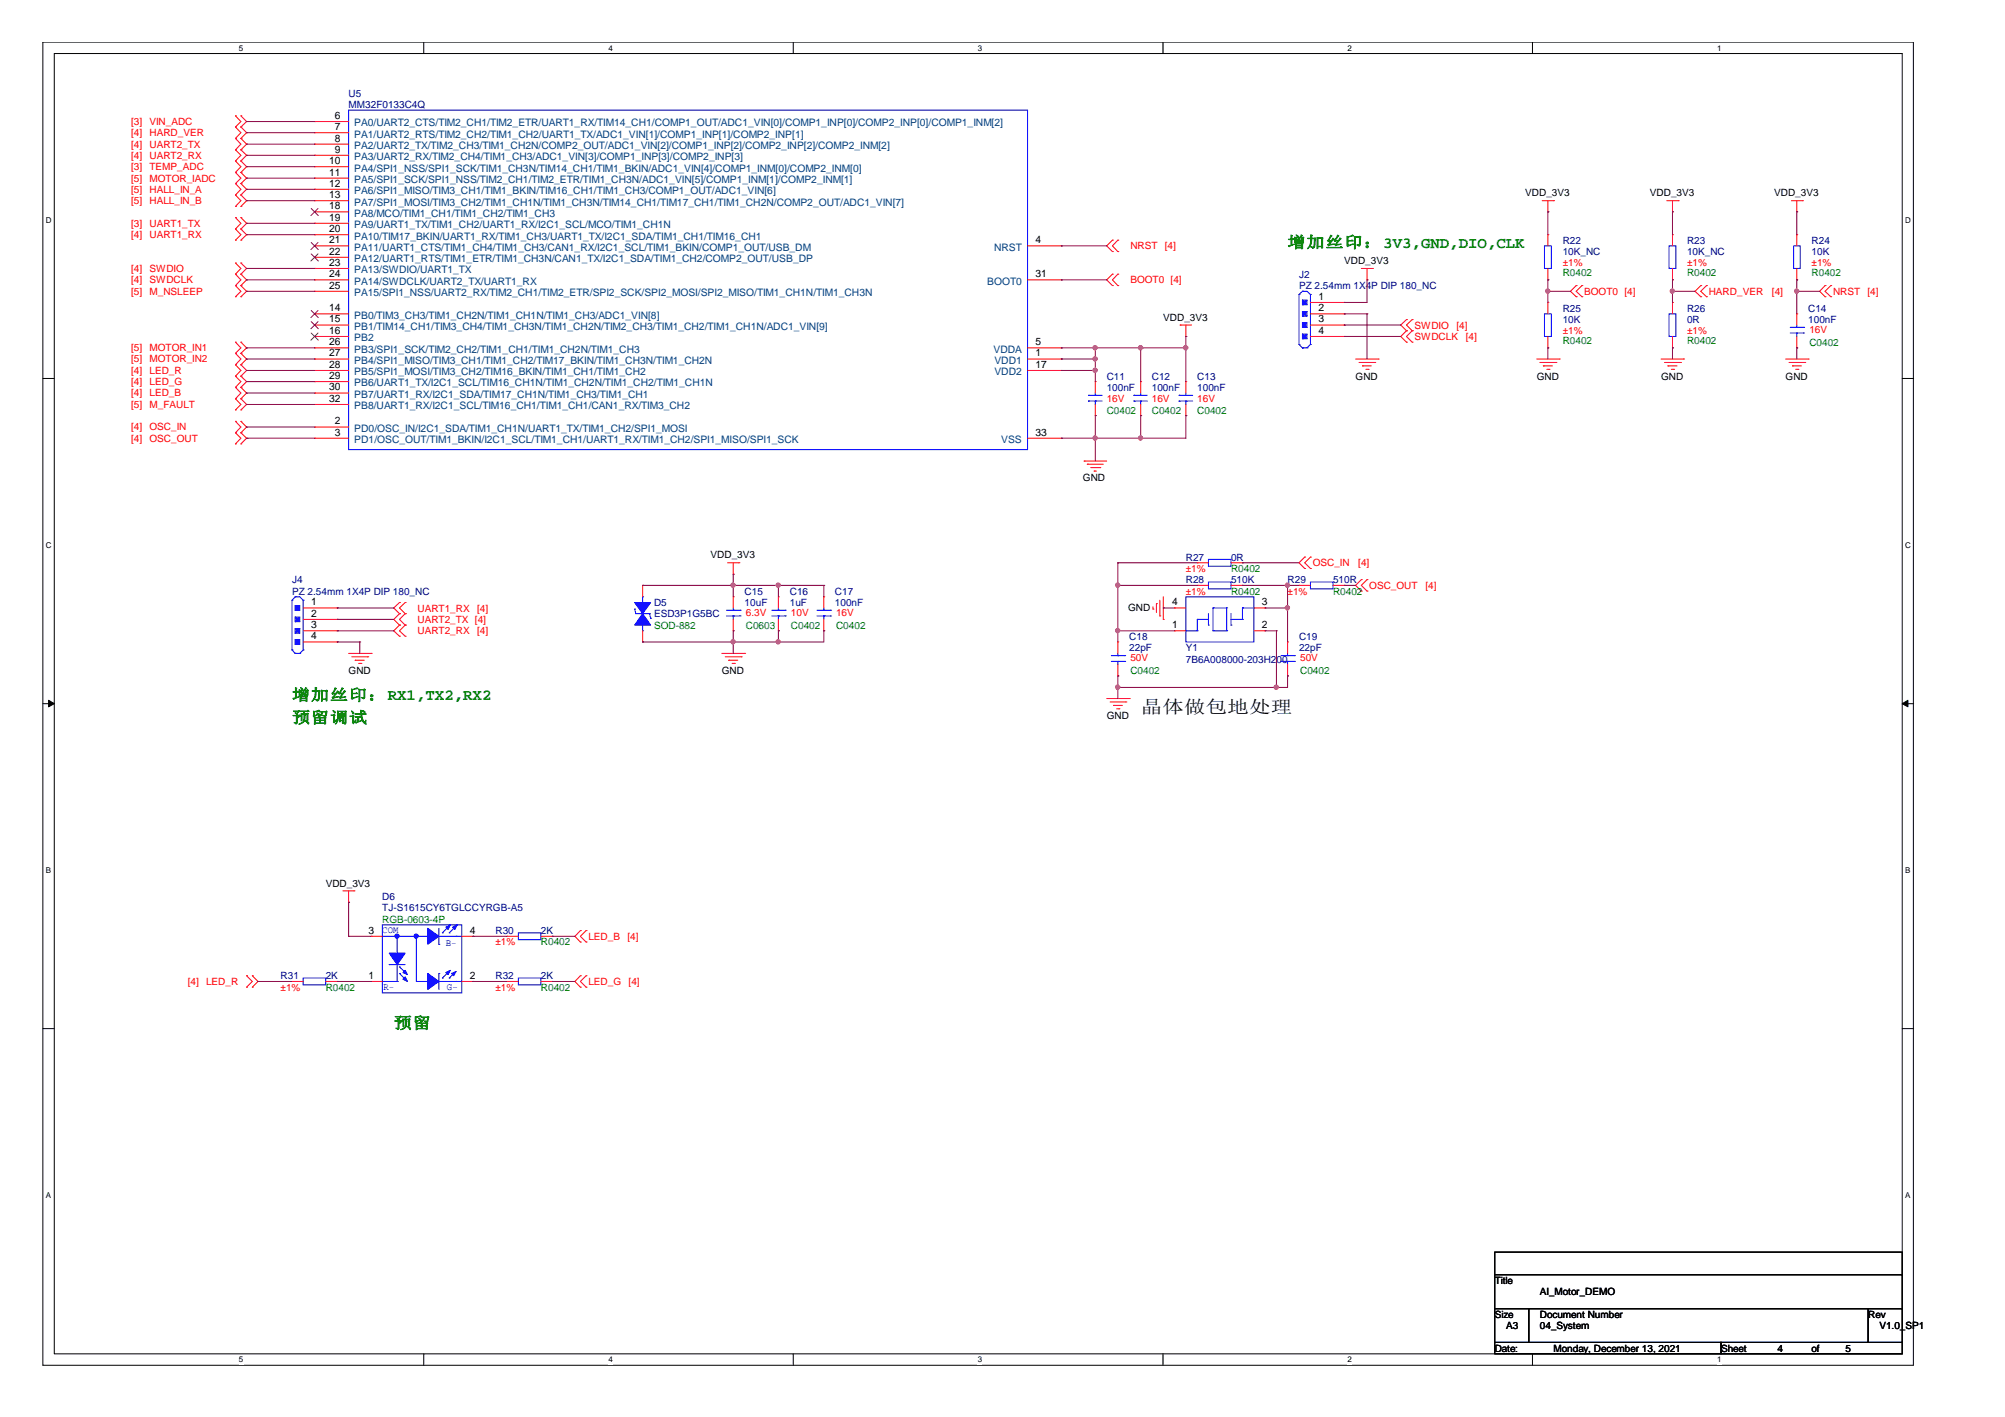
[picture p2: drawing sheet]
<svg xmlns="http://www.w3.org/2000/svg" width="297mm" height="210mm" viewBox="0 0 297 210" stroke-linecap="round" stroke-linejoin="round" font-family="sans-serif">
<path d="M6.3 6.2h277.2v196h-277.2zM8 7.9h273.8v192.6h-273.8z" fill="none" stroke="#000" stroke-width=".15"/>
<g fill="#fff">
<path d="M35.4 6.4h.6v1.4h-.6z"/>
<path d="M35.4 200.7h.6v1.4h-.6z"/>
</g>
<path d="M62.8 6.2v1.7M62.8 200.5v1.7" fill="none" stroke="#000" stroke-width=".15"/>
<g fill="#fff">
<path d="M90.1 6.4h.7v1.4h-.7z"/>
<path d="M90.1 200.7h.7v1.4h-.7z"/>
</g>
<path d="M117.5 6.2v1.7M117.5 200.5v1.7" fill="none" stroke="#000" stroke-width=".15"/>
<g fill="#fff">
<path d="M144.9 6.4h.6v1.4h-.6z"/>
<path d="M144.9 200.7h.6v1.4h-.6z"/>
</g>
<path d="M172.3 6.2v1.7M172.3 200.5v1.7" fill="none" stroke="#000" stroke-width=".15"/>
<g fill="#fff">
<path d="M199.6 6.4h.7v1.4h-.7z"/>
<path d="M199.6 200.7h.7v1.4h-.7z"/>
</g>
<path d="M227 6.2v1.7M227 200.5v1.7" fill="none" stroke="#000" stroke-width=".15"/>
<g fill="#fff">
<path d="M254.4 6.4h.6v1.4h-.6z"/>
<path d="M254.4 200.7h.6v1.4h-.6z"/>
<path d="M6.8 32h.8v1.3h-.8z"/>
<path d="M282.2 32h.9v1.3h-.9z"/>
<path d="M6.8 80.1h.8v1.4h-.8z"/>
<path d="M282.2 80.1h.9v1.4h-.9z"/>
</g>
<path d="M6.3 56.1h1.7M281.8 56.1h1.7" fill="none" stroke="#000" stroke-width=".15"/>
<g fill="#fff">
<path d="M6.8 128.3h.7v1.3h-.7z"/>
<path d="M282.2 128.3h.8v1.3h-.8z"/>
</g>
<path d="M6.3 104.2h1.7M281.8 104.2h1.7" fill="none" stroke="#000" stroke-width=".15"/>
<path d="M7.2 103.7l.8 .5-.8 .5zM281.8 104.2l.9-.5v1z" fill="#000" stroke="#000" stroke-width=".15"/>
<g fill="#fff">
<path d="M6.8 176.4h.7v1.4h-.7z"/>
<path d="M282.2 176.4h.8v1.4h-.8z"/>
</g>
<path d="M6.3 152.4h1.7M281.8 152.4h1.7M221.4 185.5h60.4v3.3h-60.4zM221.4 188.8h60.4v5.1h-60.4zM221.4 193.9h5.1v5h-5.1zM221.4 198.9h33.6v1.6h-33.6zM226.5 193.9h50.3v5h-50.3zM255 198.9h26.8v1.6h-26.8zM276.8 193.9h5v5h-5z" fill="none" stroke="#000" stroke-width=".15"/>
<g fill="none" stroke="#f00" stroke-width=".15">
<path d="M34.9 18.8h.1M34.9 17.2h.1M34.9 17.2l.8 .8-.8 .8M34.9 18.8l.8 .9-.8 .8M35.7 17.2h.1M35.7 18.8h.1M35.7 17.2l.8 .8-.8 .8M35.7 18.8l.8 .9-.8 .8M46.6 18h.1M46.6 19.7h.1M46.6 18h5M46.6 19.7h5"/>
<path d="M34.9 20.5h.1M34.9 22.2h.1M34.9 23.8h.1M34.9 25.5h.1M34.9 28.9h.1M34.9 27.2h.1M34.9 30.6h.1M34.9 33.9h.1M34.9 32.2h.1M34.9 35.6h.1M34.9 39h.1M34.9 20.5l.8 .9-.8 .8"/>
<path d="M34.9 22.2l.8 .8-.8 .8M34.9 23.8l.8 .9-.8 .8M34.9 27.2l.8 .8-.8 .9M34.9 28.9l.8 .8-.8 .9M34.9 32.2l.8 .9-.8 .8M34.9 33.9l.8 .9-.8 .8M34.9 39l.8 .8-.8 .8M34.9 25.5l.8 .9-.8 .8M35.7 20.5h.1M35.7 22.2h.1M35.7 23.8h.1M35.7 25.5h.1"/>
<path d="M35.7 27.2h.1M35.7 28.9h.1M35.7 30.6h.1M35.7 32.2h.1M35.7 33.9h.1M35.7 35.6h.1M35.7 39h.1M35.7 20.5l.8 .9-.8 .8M35.7 22.2l.8 .8-.8 .8M35.7 23.8l.8 .9-.8 .8M35.7 27.2l.8 .8-.8 .9M35.7 28.9l.8 .8-.8 .9"/>
<path d="M35.7 32.2l.8 .9-.8 .8M35.7 33.9l.8 .9-.8 .8M35.7 39l.8 .8-.8 .8M35.7 25.5l.8 .9-.8 .8M46.6 21.4h.1M46.6 23h.1M46.6 24.7h.1M46.6 26.4h.1M46.6 28h.1M46.6 29.7h.1M46.6 31.4h.1M46.6 33.1h.1"/>
<path d="M46.6 34.8h.1M46.6 36.4h.1M46.6 38.1h.1M46.6 39.8h.1M46.6 29.7h5M46.6 39.8h5M46.6 36.4h5M46.6 21.4h5M46.6 23h5M46.6 24.7h5M46.6 26.4h5M46.6 28h5"/>
<path d="M46.6 31.4h5M46.6 33.1h5M46.6 34.8h5M46.6 38.1h5M152.2 36.4h5M157.2 36.4h.1M164.8 35.6h.1M164.8 37.3h.1M164.8 35.6l-.8 .8 .8 .9M165.6 37.3h.1M165.6 35.6h.1M165.6 35.6l-.8 .8 .8 .9"/>
<path d="M201.7 39.8h1.6M202.5 39.8v1.7M203.3 39.8h.1M228.5 29.7h1.7M229.3 31.4h.1M229.3 34.8h.1M229.3 29.7v1.7M229.3 34.8v1.6M229.3 39.8v1.7M230.2 29.7h.1M246.9 29.7h1.7M247.8 31.4h.1"/>
<path d="M247.8 34.8h.1M247.8 29.7v1.7M247.8 34.8v1.6M247.8 39.8v1.7M248.6 29.7h.1M265.4 29.7h1.6M266.2 31.4h.1M266.2 34.8h.1M266.2 29.7v1.7M266.2 34.8v1.6M266.2 39.8v1.7M267 29.7h.1"/>
<path d="M34.9 40.6h.1M34.9 42.3h.1M34.9 44h.1M34.9 52.3h.1M34.9 50.7h.1M34.9 54h.1M34.9 55.7h.1M34.9 57.4h.1M34.9 59.1h.1M34.9 40.6l.8 .9-.8 .8M34.9 42.3l.8 .9-.8 .8M34.9 50.7l.8 .8-.8 .8"/>
<path d="M34.9 52.3l.8 .9-.8 .8M34.9 54l.8 .9-.8 .8M34.9 55.7l.8 .8-.8 .9M34.9 57.4l.8 .8-.8 .9M34.9 59.1l.8 .8-.8 .8M35.7 40.6h.1M35.7 42.3h.1M35.7 44h.1M35.7 50.7h.1M35.7 52.3h.1M35.7 54h.1M35.7 55.7h.1"/>
<path d="M35.7 57.4h.1M35.7 59.1h.1M35.7 40.6l.8 .9-.8 .8M35.7 42.3l.8 .9-.8 .8M35.7 50.7l.8 .8-.8 .8M35.7 52.3l.8 .9-.8 .8M35.7 54l.8 .9-.8 .8M35.7 55.7l.8 .8-.8 .9M35.7 57.4l.8 .8-.8 .9M35.7 59.1l.8 .8-.8 .8M46.6 46.5h.1M46.6 48.1h.1"/>
<path d="M46.6 49.8h.1M46.6 41.5h.1M46.6 43.2h.1M46.6 51.5h.1M46.6 53.2h.1M46.6 54.9h.1M46.6 56.5h.1M46.6 58.2h.1M46.6 59.9h.1M46.6 53.2h5M46.6 48.1h5M46.6 51.5h5"/>
<path d="M46.6 46.5h5M46.6 49.8h5M46.6 54.9h5M46.6 41.5h5M46.6 43.2h5M46.6 56.5h5M46.6 58.2h5M46.6 59.9h5M152.2 53.2h5M152.2 51.5h5M152.2 54.9h5M152.2 41.5h5"/>
<path d="M157.2 53.2h.1M157.2 51.5h.1M157.2 54.9h.1M157.2 41.5h.1M162.3 56.5h.1M162.3 56.5v1.7M162.3 59.9v1.7M164.8 40.6h.1M164.8 42.3h.1M164.8 40.6l-.8 .9 .8 .8M165.6 42.3h.1M165.6 40.6h.1"/>
<path d="M165.6 40.6l-.8 .9 .8 .8M169 56.5h.1M169 56.5v1.7M169 59.9v1.7M174.8 48.1h.1M174.8 48.1h1.7M175.7 49.8h.1M175.7 56.5h.1M175.7 48.1v1.7M175.7 56.5v1.7M175.7 59.9v1.7M194.1 48.1h5"/>
<path d="M194.1 46.5h5M194.1 49.8h5M194.1 44.8h5M199.1 44.8h.1M199.1 48.1h.1M199.1 49.8h.1M199.1 46.5h.1M200.8 53.2h3.4M201.3 53.7h2.4M201.8 54.2h.1M201.8 54.2h1.4M202.4 54.7h.3"/>
<path d="M202.5 41.5h.1M202.7 54.7h.1M203.7 53.7h.1M204.2 53.2h.1M208.4 47.3h.1M208.4 49h.1M208.4 50.7h.1M208.4 47.3l-.9 .8 .9 .9M208.4 49l-.9 .8 .9 .9M209.2 49h.1M209.2 47.3h.1M209.2 50.7h.1"/>
<path d="M209.2 47.3l-.8 .8 .8 .9M209.2 49l-.8 .8 .8 .9M227.7 53.2h3.3M228.1 53.7h2.4M228.6 54.2h.1M228.6 54.2h1.4M229.2 54.7h.3M229.3 51.5h.1M229.3 44.8h.1M229.3 41.5h.1M229.3 44.8v1.7M229.3 49.8v1.7"/>
<path d="M229.5 54.7h.1M230.5 53.7h.1M231 53.2h.1M233.5 42.3h.1M233.5 44h.1M233.5 42.3l-.8 .9 .8 .8M234.4 44h.1M234.4 42.3h.1M234.4 42.3l-.9 .9 .9 .8M246.1 53.2h3.3M246.6 53.7h2.4M247.1 54.2h.1"/>
<path d="M247.1 54.2h1.4M247.6 54.7h.3M247.8 51.5h.1M247.8 44.8h.1M247.8 41.5h.1M247.8 44.8v1.7M247.8 49.8v1.7M247.9 54.7h.1M249 53.7h.1M249.4 53.2h.1M252 42.3h.1M252 44h.1"/>
<path d="M252 42.3l-.9 .9 .9 .8M252.8 44h.1M252.8 42.3h.1M252.8 42.3l-.8 .9 .8 .8M264.5 53.2h3.4M265 53.7h2.4M265.6 54.2h.1M265.6 54.2h1.3M266 54.7h.4M266.2 46.5h.1M266.2 51.5h.1M266.2 41.5h.1"/>
<path d="M266.2 46.5v1.6M266.2 49.8v1.7M266.4 54.7h.1M267.4 53.7h.1M267.9 53.2h.1M270.4 42.3h.1M270.4 44h.1M270.4 42.3l-.8 .9 .8 .8M271.2 44h.1M271.2 42.3h.1M271.2 42.3l-.8 .9 .8 .8M34.9 64.1h.1"/>
<path d="M34.9 62.4h.1M34.9 65.8h.1M34.9 60.7h.1M34.9 62.4l.8 .9-.8 .8M34.9 64.1l.8 .8-.8 .9M35.7 62.4h.1M35.7 64.1h.1M35.7 65.8h.1M35.7 60.7h.1M35.7 62.4l.8 .9-.8 .8M35.7 64.1l.8 .8-.8 .9M46.6 63.3h.1"/>
<path d="M46.6 64.9h.1M46.6 63.3h5M46.6 64.9h5M152.2 64.9h5M157.2 64.9h.1M160.6 68.3h.1M160.6 68.3h3.4M161.1 68.8h.1M161.1 68.8h2.3M161.6 69.3h1.3M162.1 69.8h.1M162.1 69.8h.3"/>
<path d="M162.3 61.6h.1M162.9 69.3h.1M169 61.6h.1M175.7 61.6h.1M44.9 90.1h5.1M44.9 93.4h5.1M44.9 95.1h5.1M44.9 91.8h5.1M50 90.1h.1M50 93.4h.1M50 95.1h.1M50 91.8h.1"/>
<path d="M51.6 96.8h3.4M52.1 97.3h2.4M52.6 97.8h.1M52.6 97.8h1.4M53.1 98.3h.4M53.5 98.3h.1M54.5 97.3h.1M55 96.8h.1M59.2 89.3h.1M59.2 90.9h.1M59.2 92.6h.1M59.2 94.2h.1"/>
<path d="M59.2 89.3l-.9 .8 .9 .8M59.2 90.9l-.9 .9 .9 .8M59.2 92.6l-.9 .8 .9 .8M60 90.9h.1M60 89.3h.1M60 92.6h.1M60 94.2h.1M60 89.3l-.8 .8 .8 .8M60 90.9l-.8 .9 .8 .8M60 92.6l-.8 .8 .8 .8M95.2 86.7h.1M95.2 95.1h.1"/>
<path d="M95.2 86.7v1.7M95.2 93.4v1.7M106.9 96.8h3.4M107.4 97.3h2.4M107.8 83.4h1.7M107.9 97.8h.1M107.9 97.8h1.4M108.5 98.3h.3M108.6 85.1h.1M108.6 88.4h.1M108.6 93.4h.1M108.6 83.4v1.7"/>
<path d="M108.6 88.4v1.7M108.6 91.8v1.6M108.8 98.3h.1M109.5 83.4h.1M109.8 97.3h.1M110.3 96.8h.1M115.3 88.4h.1M115.3 93.4h.1M115.3 88.4v1.7M115.3 91.8v1.6M122 88.4h.1M122 93.4h.1"/>
<path d="M122 88.4v1.7M122 91.8v1.6M165.6 95.1h.1M165.6 95.1v1.7M165.6 98.4v1.7M170.8 90.2h.1M170.8 89.9v.3M171.3 89.4h.1M171.3 89.4v1.3M171.8 91.2h.1M171.8 88.9v2.3M172.3 91.8h.1"/>
<path d="M172.3 88.4v3.4M174 93.4h.1M174 90.1h.1M174 90.1h1.7M174 93.4h1.7M177.4 86.7h.1M177.4 83.4h.1M177.4 83.4h1.6M177.4 86.7h1.6M182.4 83.4h1.7M182.4 86.7h1.7M184.1 86.7h.1"/>
<path d="M184.1 83.4h.1M185.8 90.1h1.6M185.8 93.4h1.6M187.4 90.1h.1M187.4 93.4h.1M190.8 95.1h.1M190.8 95.1v1.7M190.8 98.4v1.7M192.4 86.7h.1M192.4 86.7h1.7M193.3 82.5h.1M193.3 84.2h.1"/>
<path d="M193.3 82.5l-.9 .9 .9 .8M194.1 84.2h.1M194.1 82.5h.1M194.1 82.5l-.8 .9 .8 .8M197.5 86.7h1.6M199.1 86.7h.1M201.7 85.9h.1M201.7 87.6h.1M201.7 85.9l-.9 .8 .9 .9M202.5 87.6h.1M202.5 85.9h.1M202.5 85.9l-.8 .8 .8 .9"/>
<path d="M164 103.5h3.3M164.5 104h2.3M165 104.5h.1M165 104.5h1.3M165.4 105h.4M165.6 100.1h.1M165.8 105h.1M166.8 104h.1M167.3 103.5h.1M190.8 100.1h.1M50.8 132h1.7M51.6 133.7h.1"/>
<path d="M51.6 132v1.7M52.5 132h.1M55 138.7h.1M55 138.7h1.6M68.4 138.7h1.7M70.1 138.7h.1M75.1 138.7h.1M75.1 138.7h1.7M80.1 138.7h1.7M81.8 138.7h.1M86 137.9h.1M86 139.5h.1"/>
<path d="M86 137.9l-.8 .8 .8 .8M86.8 139.5h.1M86.8 137.9h.1M86.8 137.9l-.8 .8 .8 .8M36.5 146.2h.1M36.5 144.5h.1M36.5 144.5l.9 .9-.9 .8M37.4 144.5h.1M37.4 146.2h.1M37.4 144.5l.8 .9-.8 .8M43.3 145.4h.1M43.3 145.4h1.6"/>
<path d="M48.3 145.4h1.7M50 145.4h.1M55 145.4h.1M55 145.4h1.6M68.4 145.4h1.7M70.1 145.4h.1M75.1 145.4h.1M75.1 145.4h1.7M80.1 145.4h1.7M81.8 145.4h.1M86 144.5h.1M86 146.2h.1"/>
<path d="M86 144.5l-.8 .9 .8 .8M86.8 146.2h.1M86.8 144.5h.1M86.8 144.5l-.8 .9 .8 .8"/>
</g>
<g fill="none" stroke="#00f" stroke-width=".15">
<path d="M51.6 16.3h100.6v50.3h-100.6zM228.8 36.4h1v3.4h-1zM247.3 36.4h1v3.4h-1zM265.7 36.4h1v3.4h-1zM161.2 59.4h.1M161.2 58.6h.1M161.2 59.4h2.1M161.2 58.6h2.1M162.3 58.6h.1M162.3 59.4h.1M162.3 58.2v.4M162.3 59.4v.5"/>
<path d="M168 59.4h.1M168 58.6h.1M168 59.4h2M168 58.6h2M169 58.6h.1M169 59.4h.1M169 58.2v.4M169 59.4v.5M174.7 59.4h.1M174.7 58.6h.1M174.7 59.4h2M174.7 58.6h2"/>
<path d="M175.7 58.6h.1M175.7 59.4h.1M175.7 58.2v.4M175.7 59.4v.5M192.4 51h.1M192.4 43.6h.1M192.4 43.6v7.4M192.4 51l.6 .5M193 44.5h.6v.6h-.6zM193 46.2h.6v.6h-.6zM193 47.8h.6v.7h-.6zM193 49.5h.6v.7h-.6z"/>
<path d="M193 45.1h.1M193 44.5h.1M193 46.2h.1M193 46.8h.1M193 48.5h.1M193 47.8h.1M193 50.2h.1M193 49.5h.1M193 43.2h.1M193 51.5h.1M193 44.5l.6 .6M193 46.2l.6 .6"/>
<path d="M193 47.8l.6 .7M193 49.5l.6 .7M193 43.2h.6l.5 .4M193 51.5h.6M193 43.2l-.6 .4M193.6 51.5h.1M193.6 44.5l-.6 .6M193.6 46.2l-.6 .6M193.6 47.8l-.6 .7M193.6 49.5l-.6 .7M194.1 51h.1M194.1 43.6h.1"/>
<path d="M194.1 43.6v7.4M194.1 51l-.5 .5M228.8 46.5h1v3.3h-1zM247.3 46.5h1v3.3h-1zM265.2 49.3h2M265.2 48.5h2M266.2 48.5h.1M266.2 49.3h.1M266.2 48.1v.4M266.2 49.3v.5M267.2 49.3h.1M267.2 48.5h.1"/>
<path d="M43.3 96.3h.1M43.3 88.9h.1M43.3 88.9v7.4M43.3 96.3l.4 .5M43.7 89.7h.7v.7h-.7zM43.7 91.4h.7v.7h-.7zM43.7 93.1h.7v.7h-.7zM43.7 94.8h.7v.6h-.7zM43.7 90.4h.1M43.7 89.7h.1M43.7 91.4h.1M43.7 92.1h.1"/>
<path d="M43.7 93.8h.1M43.7 93.1h.1M43.7 95.4h.1M43.7 94.8h.1M43.7 88.4h.1M43.7 96.8h.1M43.7 89.7l.7 .7M43.7 91.4l.7 .7M43.7 93.1l.7 .7M43.7 94.8l.7 .6M43.7 88.4h.7l.5 .5M43.7 96.8h.7"/>
<path d="M43.7 88.4l-.4 .5M44.4 96.8h.1M44.4 89.7l-.7 .7M44.4 91.4l-.7 .7M44.4 93.1l-.7 .7M44.4 94.8l-.7 .6M44.9 96.3h.1M44.9 88.9h.1M44.9 88.9v7.4M44.9 96.3l-.5 .5M94 90.2h.1M94 90.2l.2 .7h2"/>
<path d="M95.2 88.4h.1M95.2 93.4h.1M95.2 88.4v.9M95.2 92.6v.8M96.2 90.9h.1M96.2 90.9l.2 .7M96.4 91.6h.1M107.6 91.2h2M107.6 90.4h2M108.6 90.4h.1M108.6 91.2h.1M108.6 90.1v.3"/>
<path d="M108.6 91.2v.6M109.6 91.2h.1M109.6 90.4h.1M114.3 91.2h2M114.3 90.4h2M115.3 90.4h.1M115.3 91.2h.1M115.3 90.1v.3M115.3 91.2v.6M116.3 91.2h.1M116.3 90.4h.1M121 91.2h2.1"/>
<path d="M121 90.4h2.1M122 90.4h.1M122 91.2h.1M122 90.1v.3M122 91.2v.6M123.1 91.2h.1M123.1 90.4h.1M164.6 98h2M164.6 97.1h2M165.6 97.1h.1M165.6 98h.1M165.6 96.8v.3"/>
<path d="M165.6 98v.4M166.6 98h.1M166.6 97.1h.1M175.7 88.4h10.1v6.7h-10.1zM175.7 93.4h.1M175.7 93.4h1.7M177.4 91.8h.1M177.4 93.4h.1M177.4 91.8h1.6M177.4 91.8v1.6M179 86.2h3.4v1h-3.4zM179 82.9h3.4v1h-3.4z"/>
<path d="M179 92.6h.1M179 90.9v1.7M179.7 93.4h.1M179.7 90.1h.1M179.7 90.1v3.3M179.7 93.4h2M179.7 90.1h2M181.7 93.4h.1M181.7 90.1h.1M181.7 90.1v3.3M182.4 92.6h.1M182.4 90.9v1.7"/>
<path d="M182.4 91.8h1.7M184.1 91.8h.1M184.1 90.1h.1M184.1 90.1h1.7M184.1 90.1v1.7M185.8 90.1h.1M189.8 98h2M189.8 97.1h2M190.8 97.1h.1M190.8 98h.1M190.8 96.8v.3M190.8 98v.4"/>
<path d="M191.8 98h.1M191.8 97.1h.1M194.1 86.2h3.4v1h-3.4zM56.6 137h11.8v10.1h-11.8zM56.6 138.7h6.8M58.8 138.7h.1M58.8 138.7v6.7M61.7 138.7h.1M61.7 138.7v6.7h1.7M63.4 138.7h.1M65 139.9h.1M65 137.5v2.4"/>
<path d="M65 138.7h3.4M65.5 138.2h.1M66.5 138.2h.1M66.5 137.2l-1 1M67.6 138.7h.1M67.6 137.2l-1.1 1M76.8 138.2h3.3v1h-3.3zM44.9 144.9h3.4v1h-3.4zM56.6 145.4h2.2M57.7 142.9h.1M57.7 142.9h2.3M58.8 145.4h.1"/>
<path d="M59.2 144.2h.1M59.2 143.2h.1M59.2 144.2l1 1M59.2 143.2l1 1M63.4 145.4h.1M65 144.2h.1M65 144.2v2.4M65 145.4h3.4M65.5 144.9h.1M66.5 144.9h.1M66.5 143.9l-1 1M67.6 145.4h.1"/>
<path d="M67.6 143.9l-1.1 1M76.8 144.9h3.3v1h-3.3z"/>
</g>
<g fill="#00f" stroke="#00f" stroke-width=".15">
<path d="M63.4 137.5l1.6 1.2-1.6 1.2z" fill-rule="evenodd"/>
<path d="M67.1 137.3l.6-.3-.3 .7z" fill-rule="evenodd"/>
<path d="M66 137.3l.7-.3-.3 .7z" fill-rule="evenodd"/>
<path d="M63.4 144.2l1.6 1.2-1.6 1.2z" fill-rule="evenodd"/>
<path d="M66 144.1l.7-.4-.3 .7z" fill-rule="evenodd"/>
<path d="M57.7 141.2h2.3l-1.2 1.7z" fill-rule="evenodd"/>
<path d="M60 144.7l.4 .7-.7-.4z" fill-rule="evenodd"/>
<path d="M59.7 144.1l.3-.4 .4 .7z" fill-rule="evenodd"/>
<path d="M66.9 144.2l.7-.3-.4 .6z" fill-rule="evenodd"/>
<path d="M43.9 89.9h.3v.3h-.3z" fill-rule="evenodd"/>
<path d="M43.9 91.6h.3v.3h-.3z" fill-rule="evenodd"/>
<path d="M43.9 93.3h.3v.3h-.3z" fill-rule="evenodd"/>
<path d="M43.9 94.9h.3v.4h-.3z" fill-rule="evenodd"/>
<path d="M193.1 44.6h.4v.4h-.4z" fill-rule="evenodd"/>
<path d="M193.1 46.3h.4v.4h-.4z" fill-rule="evenodd"/>
<path d="M193.1 48h.4v.3h-.4z" fill-rule="evenodd"/>
<path d="M193.1 49.7h.4v.3h-.4z" fill-rule="evenodd"/>
<path d="M95.2 90.9l1.2 1.7h-2.4z" fill-rule="evenodd"/>
<path d="M94 89.3h2.4l-1.2 1.6z" fill-rule="evenodd"/>
<circle cx="58.8" cy="138.7" r=".32"/>
<circle cx="61.7" cy="138.7" r=".32"/>
</g>
<path d="M46.1 30.9l1.1 1M46.1 35.9l1.1 1.1M46.1 37.6l1.1 1.1M47.1 30.9l-1 1M47.1 35.9l-1 1.1M47.1 37.6l-1 1.1M46.1 46l1.1 1M46.1 47.6l1.1 1.1M46.1 49.3l1.1 1.1M47.1 46l-1 1M47.1 47.6l-1 1.1M47.1 49.3l-1 1.1" fill="none" stroke="#804000" stroke-width=".15"/>
<g fill="none" stroke="#800040" stroke-width=".15">
<path d="M36.5 18h.1M36.5 19.7h.1M36.5 18h10.1M36.5 19.7h10.1M36.5 21.4h.1M36.5 23h.1M36.5 24.7h.1M36.5 28h.1M36.5 29.7h.1M36.5 33.1h.1M36.5 34.8h.1M36.5 39.8h.1"/>
<path d="M36.5 26.4h.1M36.5 21.4h10.1M36.5 23h10.1M36.5 24.7h10.1M36.5 28h10.1M36.5 29.7h10.1M36.5 33.1h10.1M36.5 34.8h10.1M36.5 39.8h10.1M36.5 26.4h10.1M157.2 36.4h.1M157.2 36.4h6.8"/>
<path d="M229.3 31.4h.1M229.3 31.4v3.4M247.8 31.4h.1M247.8 31.4v3.4M266.2 31.4h.1M266.2 31.4v3.4M36.5 41.5h.1M36.5 43.2h.1M36.5 51.5h.1M36.5 53.2h.1M36.5 54.9h.1M36.5 56.5h.1"/>
<path d="M36.5 58.2h.1M36.5 59.9h.1M36.5 43.2h10.1M36.5 41.5h10.1M36.5 51.5h10.1M36.5 53.2h10.1M36.5 54.9h10.1M36.5 56.5h10.1M36.5 58.2h10.1M36.5 59.9h10.1M157.2 41.5h.1M157.2 51.5h.1"/>
<path d="M157.2 53.2h.1M157.2 54.9h.1M157.2 41.5h6.8M157.2 51.5h18.5M157.2 53.2h5.1M157.2 54.9h5.1M162.3 51.5h.1M162.3 53.2h.1M162.3 54.9h.1M162.3 51.5v5M169 51.5h.1M169 51.5v5"/>
<path d="M175.7 51.5h.1M175.7 49.8h.1M175.7 49.8v6.7M199.1 44.8h.1M199.1 46.5h.1M199.1 48.1h.1M199.1 49.8h.1M199.1 46.5h3.4M199.1 48.1h8.4M199.1 49.8h8.4M202.5 41.5h.1M202.5 46.5h.1"/>
<path d="M202.5 41.5v3.3h-3.4M202.5 46.5v6.7M229.3 41.5h.1M229.3 43.2h.1M229.3 51.5h.1M229.3 43.2h3.4M229.3 41.5v3.3M229.3 51.5v1.7M247.8 41.5h.1M247.8 43.2h.1M247.8 51.5h.1M247.8 41.5v3.3"/>
<path d="M247.8 51.5v1.7M247.8 43.2h3.3M266.2 41.5h.1M266.2 43.2h.1M266.2 51.5h.1M266.2 43.2h3.4M266.2 41.5v5M266.2 51.5v1.7M36.5 63.3h.1M36.5 64.9h.1M36.5 64.9h10.1M36.5 63.3h10.1"/>
<path d="M157.2 64.9h.1M162.3 61.6h.1M162.3 64.9h.1M162.3 61.6v6.7M169 61.6h.1M169 64.9h.1M169 61.6v3.3M175.7 61.6h.1M175.7 61.6v3.3h-18.5M50 90.1h.1M50 91.8h.1M50 93.4h.1"/>
<path d="M50 95.1h.1M50 95.1h3.3M50 90.1h8.3M50 93.4h8.3M50 91.8h8.3M53.3 95.1h.1M53.3 95.1v1.7M95.2 86.7h.1M95.2 95.1h.1M95.2 86.7h26.8M108.6 86.7h.1M108.6 85.1h.1"/>
<path d="M108.6 93.4h.1M108.6 95.1h.1M108.6 85.1v3.3M108.6 93.4v3.4M115.3 93.4h.1M115.3 95.1h.1M115.3 86.7h.1M115.3 86.7v1.7M115.3 93.4v1.7M122 86.7h.1M122 93.4h.1M122 93.4v1.7h-26.8"/>
<path d="M122 86.7v1.7M165.6 86.7h.1M165.6 83.4h.1M165.6 93.4h.1M165.6 86.7h11.8M165.6 83.4h11.8M165.6 83.4v11.7M165.6 93.4h8.4M172.3 90.1h.1M172.3 90.1h1.7M184.1 83.4h.1M184.1 86.7h.1"/>
<path d="M184.1 86.7h8.3M184.1 83.4h8.3M187.4 90.1h.1M187.4 93.4h.1M187.4 90.1h3.4M187.4 93.4h1.7M189.1 93.4h.1M189.1 93.4v8.4M190.8 86.7h.1M190.8 90.1h.1M190.8 86.7v8.4M199.1 86.7h.1"/>
<path d="M199.1 86.7h1.7M165.6 100.1h.1M165.6 101.8h.1M165.6 100.1v3.4M189.1 101.8h.1M190.8 100.1h.1M190.8 100.1v1.7h-25.2M51.6 133.7h.1M51.6 138.7h.1M51.6 133.7v5M51.6 138.7h3.4M70.1 138.7h.1"/>
<path d="M70.1 138.7h5M81.8 138.7h.1M81.8 138.7h3.4M38.2 145.4h.1M38.2 145.4h5.1M50 145.4h.1M50 145.4h5M70.1 145.4h.1M70.1 145.4h5M81.8 145.4h.1M81.8 145.4h3.4"/>
</g>
<g fill="#f0f" stroke="#f0f" stroke-width=".15">
<circle cx="115.3" cy="86.7" r=".32"/>
<circle cx="108.6" cy="86.7" r=".32"/>
<circle cx="115.3" cy="95.1" r=".32"/>
<circle cx="108.6" cy="95.1" r=".32"/>
<circle cx="190.7" cy="86.7" r=".32"/>
<circle cx="165.6" cy="86.7" r=".32"/>
<circle cx="165.6" cy="93.4" r=".32"/>
<circle cx="190.7" cy="90" r=".32"/>
<circle cx="189.1" cy="101.8" r=".32"/>
<circle cx="165.6" cy="101.8" r=".32"/>
<circle cx="247.8" cy="43.1" r=".32"/>
<circle cx="266.2" cy="43.1" r=".32"/>
<circle cx="169" cy="64.9" r=".32"/>
<circle cx="162.2" cy="64.9" r=".32"/>
<circle cx="169" cy="51.5" r=".32"/>
<circle cx="162.2" cy="51.5" r=".32"/>
<circle cx="175.7" cy="51.5" r=".32"/>
<circle cx="162.2" cy="53.2" r=".32"/>
<circle cx="162.2" cy="54.9" r=".32"/>
<circle cx="229.3" cy="43.1" r=".32"/>
</g>
<text font-size="2.7" x="169" y="105.6">晶体做包地处理</text>
<g font-size="2.3" fill="#008000">
<text x="190.8" y="36.7">增加丝印：3V3,GND,DIO,CLK</text>
<text x="43.3" y="103.7">增加丝印：RX1,TX2,RX2</text>
<text x="43.3" y="107.1">预留调试</text>
<text x="58.3" y="152.3">预留</text>
</g>
<g font-size="1.5">
<text x="49.6" y="17.6">6</text>
<text x="49.6" y="19.3">7</text>
<text x="49.6" y="21">8</text>
<text x="49.6" y="22.6">9</text>
<text x="48.8" y="24.3">10</text>
<text x="48.8" y="26">11</text>
<text x="48.8" y="27.7">12</text>
<text x="48.8" y="29.4">13</text>
<text x="226" y="29.1">VDD_3V3</text>
<text x="244.4" y="29.1">VDD_3V3</text>
<text x="262.8" y="29.1">VDD_3V3</text>
<text x="48.8" y="31">18</text>
<text x="48.8" y="32.7">19</text>
<text x="48.8" y="34.4">20</text>
<text x="48.8" y="36">21</text>
<text x="48.8" y="37.7">22</text>
<text x="48.8" y="39.4">23</text>
<text x="48.8" y="41.1">24</text>
<text x="153.4" y="36">4</text>
<text x="153.4" y="41.1">31</text>
<text x="199.1" y="39.1">VDD_3V3</text>
<text x="48.8" y="46.1">14</text>
<text x="48.8" y="47.8">15</text>
<text x="48.8" y="42.8">25</text>
<text x="172.3" y="47.5">VDD_3V3</text>
<text x="195.3" y="44.4">1</text>
<text x="195.3" y="47.8">3</text>
<text x="195.3" y="46.1">2</text>
<text x="48.8" y="49.5">16</text>
<text x="48.8" y="51.2">26</text>
<text x="48.8" y="52.8">27</text>
<text x="153.4" y="52.8">1</text>
<text x="153.4" y="51.2">5</text>
<text x="195.3" y="49.5">4</text>
<text x="48.8" y="54.5">28</text>
<text x="48.8" y="56.1">29</text>
<text x="48.8" y="57.8">30</text>
<text x="48.8" y="59.5">32</text>
<text x="153.4" y="54.5">17</text>
<text x="200.8" y="56.2">GND</text>
<text x="227.7" y="56.2">GND</text>
<text x="246.1" y="56.2">GND</text>
<text x="264.5" y="56.2">GND</text>
<text x="49.6" y="62.9">2</text>
<text x="49.6" y="64.5">3</text>
<text x="153.4" y="64.5">33</text>
<text x="160.4" y="71.3">GND</text>
<text x="105.3" y="82.7">VDD_3V3</text>
<text x="46.1" y="89.7">1</text>
<text x="173.7" y="89.7">4</text>
<text x="186.9" y="89.7">3</text>
<text x="46.1" y="93.1">3</text>
<text x="46.1" y="94.7">4</text>
<text x="46.1" y="91.4">2</text>
<text x="167.1" y="90.4">GND</text>
<text x="173.7" y="93.1">1</text>
<text x="186.9" y="93.1">2</text>
<text x="51.6" y="99.8">GND</text>
<text x="106.9" y="99.8">GND</text>
<text x="164" y="106.5">GND</text>
<text x="48.3" y="131.3">VDD_3V3</text>
<text x="54.6" y="138.3">3</text>
<text x="69.6" y="138.3">4</text>
<text x="54.6" y="145">1</text>
<text x="69.6" y="145">2</text>
<text x="221.4" y="190.2">Title</text>
<text x="228.1" y="191.8">AI_Motor_DEMO</text>
<text x="221.4" y="195.2">Size</text>
<text x="223.1" y="196.9">A3</text>
<text x="228.1" y="196.9">04_System</text>
<text x="228.1" y="195.2">Document Number</text>
<text x="276.8" y="195.2">Rev</text>
<text x="278.4" y="196.9">V1.0_SP1</text>
<text x="221.4" y="200.2">Date:</text>
<text x="230.2" y="200.2">Monday, December 13, 2021</text>
<text x="255" y="200.2">Sheet</text>
<text x="263.4" y="200.2">4</text>
<text x="268.4" y="200.2">of</text>
<text x="273.4" y="200.2">5</text>
</g>
<g font-size="1.5" fill="#000080">
<text x="51.6" y="16">MM32F0133C4Q</text>
<text x="51.6" y="14.3">U5</text>
<text x="192.4" y="41.1">J2</text>
<text x="231.5" y="36.1">R22</text>
<text x="231.5" y="37.8">10K_NC</text>
<text x="249.9" y="36.1">R23</text>
<text x="249.9" y="37.8">10K_NC</text>
<text x="268.4" y="36.1">R24</text>
<text x="268.4" y="37.8">10K</text>
<text x="192.4" y="42.8">PZ 2.54mm 1X4P DIP 180_NC</text>
<text x="231.5" y="46.2">R25</text>
<text x="231.5" y="47.9">10K</text>
<text x="249.9" y="46.2">R26</text>
<text x="249.9" y="47.9">0R</text>
<text x="267.9" y="46.2">C14</text>
<text x="267.9" y="47.9">100nF</text>
<text x="164" y="56.2">C11</text>
<text x="164" y="57.9">100nF</text>
<text x="170.6" y="56.2">C12</text>
<text x="170.6" y="57.9">100nF</text>
<text x="177.4" y="56.2">C13</text>
<text x="177.4" y="57.9">100nF</text>
<text x="175.7" y="83">R27</text>
<text x="182.4" y="83">0R</text>
<text x="43.3" y="86.4">J4</text>
<text x="43.3" y="88.1">PZ 2.54mm 1X4P DIP 180_NC</text>
<text x="96.9" y="89.8">D5</text>
<text x="110.3" y="88.1">C15</text>
<text x="110.3" y="89.8">10uF</text>
<text x="117" y="88.1">C16</text>
<text x="117" y="89.8">1uF</text>
<text x="123.7" y="88.1">C17</text>
<text x="123.7" y="89.8">100nF</text>
<text x="175.7" y="86.4">R28</text>
<text x="182.4" y="86.4">510K</text>
<text x="190.8" y="86.4">R29</text>
<text x="197.5" y="86.4">510R</text>
<text x="96.9" y="91.4">ESD3P1G5BC</text>
<text x="167.3" y="94.8">C18</text>
<text x="192.4" y="94.8">C19</text>
<text x="167.3" y="96.4">22pF</text>
<text x="175.7" y="96.4">Y1</text>
<text x="175.7" y="98.1">7B6A008000-203H200</text>
<text x="192.4" y="96.4">22pF</text>
<text x="56.6" y="133.3">D6</text>
<text x="56.6" y="135">TJ-S1615CY6TGLCCYRGB-A5</text>
<text x="73.4" y="138.4">R30</text>
<text x="80.1" y="138.4">2K</text>
<text x="41.6" y="145.1">R31</text>
<text x="48.3" y="145.1">2K</text>
<text x="73.4" y="145.1">R32</text>
<text x="80.1" y="145.1">2K</text>
</g>
<g font-size="1.5" fill="#f00">
<text x="19.4" y="18.5">[3]</text>
<text x="19.4" y="20.2">[4]</text>
<text x="19.4" y="21.9">[4]</text>
<text x="19.4" y="23.6">[4]</text>
<text x="22.1" y="18.5">VIN_ADC</text>
<text x="22.1" y="20.2">HARD_VER</text>
<text x="22.1" y="21.9">UART2_TX</text>
<text x="22.1" y="23.6">UART2_RX</text>
<text x="19.4" y="25.2">[3]</text>
<text x="19.4" y="28.5">[5]</text>
<text x="19.4" y="26.9">[5]</text>
<text x="22.1" y="25.2">TEMP_ADC</text>
<text x="22.1" y="28.5">HALL_IN_A</text>
<text x="22.1" y="26.9">MOTOR_IADC</text>
<text x="19.4" y="30.2">[5]</text>
<text x="19.4" y="33.6">[3]</text>
<text x="19.4" y="35.3">[4]</text>
<text x="22.1" y="30.2">HALL_IN_B</text>
<text x="22.1" y="33.6">UART1_TX</text>
<text x="22.1" y="35.3">UART1_RX</text>
<text x="19.4" y="40.3">[4]</text>
<text x="19.4" y="42">[4]</text>
<text x="22.1" y="40.3">SWDIO</text>
<text x="22.1" y="42">SWDCLK</text>
<text x="167.5" y="36.9">NRST</text>
<text x="167.5" y="42">BOOT0 [4]</text>
<text x="172.6" y="36.9">[4]</text>
<text x="231.5" y="39.5">±1%</text>
<text x="249.9" y="39.5">±1%</text>
<text x="268.4" y="39.5">±1%</text>
<text x="19.4" y="43.7">[5]</text>
<text x="22.1" y="43.7">M_NSLEEP</text>
<text x="234.7" y="43.7">BOOT0 [4]</text>
<text x="253.2" y="43.7">HARD_VER</text>
<text x="262.5" y="43.7">[4]</text>
<text x="271.6" y="43.7">NRST</text>
<text x="276.7" y="43.7">[4]</text>
<text x="19.4" y="52">[5]</text>
<text x="19.4" y="53.7">[5]</text>
<text x="22.1" y="52">MOTOR_IN1</text>
<text x="22.1" y="53.7">MOTOR_IN2</text>
<text x="209.5" y="48.7">SWDIO</text>
<text x="209.5" y="50.3">SWDCLK</text>
<text x="215.8" y="48.7">[4]</text>
<text x="217.2" y="50.3">[4]</text>
<text x="231.5" y="49.5">±1%</text>
<text x="249.9" y="49.5">±1%</text>
<text x="268.1" y="49.3">16V</text>
<text x="19.4" y="55.4">[4]</text>
<text x="19.4" y="57.1">[4]</text>
<text x="19.4" y="58.7">[4]</text>
<text x="22.1" y="55.4">LED_R</text>
<text x="22.1" y="57.1">LED_G</text>
<text x="22.1" y="58.7">LED_B</text>
<text x="164" y="59.6">16V</text>
<text x="170.6" y="59.6">16V</text>
<text x="177.4" y="59.6">16V</text>
<text x="19.4" y="63.8">[4]</text>
<text x="19.4" y="65.5">[4]</text>
<text x="19.4" y="60.4">[5]</text>
<text x="22.1" y="63.8">OSC_IN</text>
<text x="22.1" y="65.5">OSC_OUT</text>
<text x="22.1" y="60.4">M_FAULT</text>
<text x="194.5" y="83.9">OSC_IN</text>
<text x="201.2" y="83.9">[4]</text>
<text x="175.7" y="88.1">±1%</text>
<text x="175.7" y="84.7">±1%</text>
<text x="190.8" y="88.1">±1%</text>
<text x="202.9" y="87.2">OSC_OUT</text>
<text x="211.2" y="87.2">[4]</text>
<text x="61.8" y="90.6">UART1_RX</text>
<text x="61.8" y="92.3">UART2_TX [4]</text>
<text x="61.8" y="94">UART2_RX</text>
<text x="70.7" y="90.6">[4]</text>
<text x="70.7" y="94">[4]</text>
<text x="110.5" y="91.2">6.3V</text>
<text x="117.2" y="91.2">10V</text>
<text x="123.9" y="91.2">16V</text>
<text x="167.5" y="98">50V</text>
<text x="192.6" y="98">50V</text>
<text x="73.4" y="140.1">±1%</text>
<text x="87.2" y="139.2">LED_B</text>
<text x="93" y="139.2">[4]</text>
<text x="27.8" y="145.9">[4]</text>
<text x="30.5" y="145.9">LED_R</text>
<text x="41.6" y="146.7">±1%</text>
<text x="73.4" y="146.7">±1%</text>
<text x="87.2" y="145.9">LED_G</text>
<text x="93.1" y="145.9">[4]</text>
</g>
<g font-size="1.5" fill="#004080">
<text x="52.5" y="18.7">PA0/UART2_CTS/TIM2_CH1/TIM2_ETR/UART1_RX/TIM14_CH1/COMP1_OUT/ADC1_VIN[0]/COMP1_INP[0]/COMP2_INP[0]/COMP1_INM[2]</text>
<text x="52.5" y="20.4">PA1/UART2_RTS/TIM2_CH2/TIM1_CH2/UART1_TX/ADC1_VIN[1]/COMP1_INP[1]/COMP2_INP[1]</text>
<text x="52.5" y="22.1">PA2/UART2_TX/TIM2_CH3/TIM1_CH2N/COMP2_OUT/ADC1_VIN[2]/COMP1_INP[2]/COMP2_INP[2]/COMP2_INM[2]</text>
<text x="52.5" y="23.7">PA3/UART2_RX/TIM2_CH4/TIM1_CH3/ADC1_VIN[3]/COMP1_INP[3]/COMP2_INP[3]</text>
<text x="52.5" y="25.4">PA4/SPI1_NSS/SPI1_SCK/TIM1_CH3N/TIM14_CH1/TIM1_BKIN/ADC1_VIN[4]/COMP1_INM[0]/COMP2_INM[0]</text>
<text x="52.5" y="27.1">PA5/SPI1_SCK/SPI1_NSS/TIM2_CH1/TIM2_ETR/TIM1_CH3N/ADC1_VIN[5]/COMP1_INM[1]/COMP2_INM[1]</text>
<text x="52.5" y="28.8">PA6/SPI1_MISO/TIM3_CH1/TIM1_BKIN/TIM16_CH1/TIM1_CH3/COMP1_OUT/ADC1_VIN[6]</text>
<text x="52.5" y="30.5">PA7/SPI1_MOSI/TIM3_CH2/TIM1_CH1N/TIM1_CH3N/TIM14_CH1/TIM17_CH1/TIM1_CH2N/COMP2_OUT/ADC1_VIN[7]</text>
<text x="52.5" y="32.1">PA8/MCO/TIM1_CH1/TIM1_CH2/TIM1_CH3</text>
<text x="52.5" y="33.8">PA9/UART1_TX/TIM1_CH2/UART1_RX/I2C1_SCL/MCO/TIM1_CH1N</text>
<text x="52.5" y="35.5">PA10/TIM17_BKIN/UART1_RX/TIM1_CH3/UART1_TX/I2C1_SDA/TIM1_CH1/TIM16_CH1</text>
<text x="52.5" y="37.1">PA11/UART1_CTS/TIM1_CH4/TIM1_CH3/CAN1_RX/I2C1_SCL/TIM1_BKIN/COMP1_OUT/USB_DM</text>
<text x="52.5" y="38.8">PA12/UART1_RTS/TIM1_ETR/TIM1_CH3N/CAN1_TX/I2C1_SDA/TIM1_CH2/COMP2_OUT/USB_DP</text>
<text x="52.5" y="40.5">PA13/SWDIO/UART1_TX</text>
<text x="147.3" y="37.1">NRST</text>
<text x="52.5" y="47.2">PB0/TIM3_CH3/TIM1_CH2N/TIM1_CH1N/TIM1_CH3/ADC1_VIN[8]</text>
<text x="52.5" y="42.2">PA14/SWDCLK/UART2_TX/UART1_RX</text>
<text x="52.5" y="43.9">PA15/SPI1_NSS/UART2_RX/TIM2_CH1/TIM2_ETR/SPI2_SCK/SPI2_MOSI/SPI2_MISO/TIM1_CH1N/TIM1_CH3N</text>
<text x="146.3" y="42.2">BOOT0</text>
<text x="52.5" y="48.9">PB1/TIM14_CH1/TIM3_CH4/TIM1_CH3N/TIM1_CH2N/TIM2_CH3/TIM1_CH2/TIM1_CH1N/ADC1_VIN[9]</text>
<text x="52.5" y="50.6">PB2</text>
<text x="52.5" y="52.3">PB3/SPI1_SCK/TIM2_CH2/TIM1_CH1/TIM1_CH2N/TIM1_CH3</text>
<text x="52.5" y="53.9">PB4/SPI1_MISO/TIM3_CH1/TIM1_CH2/TIM17_BKIN/TIM1_CH3N/TIM1_CH2N</text>
<text x="147.2" y="52.3">VDDA</text>
<text x="147.3" y="53.9">VDD1</text>
<text x="52.5" y="55.6">PB5/SPI1_MOSI/TIM3_CH2/TIM16_BKIN/TIM1_CH1/TIM1_CH2</text>
<text x="52.5" y="57.2">PB6/UART1_TX/I2C1_SCL/TIM16_CH1N/TIM1_CH2N/TIM1_CH2/TIM1_CH1N</text>
<text x="52.5" y="58.9">PB7/UART1_RX/I2C1_SDA/TIM17_CH1N/TIM1_CH3/TIM1_CH1</text>
<text x="147.3" y="55.6">VDD2</text>
<text x="52.5" y="64">PD0/OSC_IN/I2C1_SDA/TIM1_CH1N/UART1_TX/TIM1_CH2/SPI1_MOSI</text>
<text x="52.5" y="65.6">PD1/OSC_OUT/TIM1_BKIN/I2C1_SCL/TIM1_CH1/UART1_RX/TIM1_CH2/SPI1_MISO/SPI1_SCK</text>
<text x="52.5" y="60.6">PB8/UART1_RX/I2C1_SCL/TIM16_CH1/TIM1_CH1/CAN1_RX/TIM3_CH2</text>
<text x="148.3" y="65.6">VSS</text>
</g>
<g font-size="1.5" fill="#008000">
<text x="231.5" y="41">R0402</text>
<text x="249.9" y="41">R0402</text>
<text x="268.4" y="41">R0402</text>
<text x="231.5" y="51">R0402</text>
<text x="249.9" y="51">R0402</text>
<text x="268.1" y="51.2">C0402</text>
<text x="164" y="61.3">C0402</text>
<text x="170.6" y="61.3">C0402</text>
<text x="177.4" y="61.3">C0402</text>
<text x="182.4" y="88.1">R0402</text>
<text x="182.4" y="84.7">R0402</text>
<text x="197.5" y="88.1">R0402</text>
<text x="96.9" y="93.1">SOD-882</text>
<text x="110.5" y="93.1">C0603</text>
<text x="117.2" y="93.1">C0402</text>
<text x="123.9" y="93.1">C0402</text>
<text x="167.5" y="99.8">C0402</text>
<text x="192.6" y="99.8">C0402</text>
<text x="56.6" y="136.7">RGB-0603-4P</text>
<text x="80.1" y="140.1">R0402</text>
<text x="48.3" y="146.7">R0402</text>
<text x="80.1" y="146.7">R0402</text>
</g>
<g font-size="1.5" fill="#00f">
<text x="56.6" y="138.2">COM</text>
<text x="66" y="140.1">B-</text>
<text x="56.8" y="146.6">R-</text>
<text x="66.2" y="146.6">G-</text>
</g>
<g font-size="1.2">
<text x="35.4" y="7.5">5</text>
<text x="90.1" y="7.5">4</text>
<text x="144.9" y="7.5">3</text>
<text x="199.6" y="7.5">2</text>
<text x="254.4" y="7.5">1</text>
<text x="6.8" y="33.1">D</text>
<text x="282.2" y="33.1">D</text>
<text x="6.8" y="81.2">C</text>
<text x="282.2" y="81.2">C</text>
<text x="6.8" y="129.4">B</text>
<text x="282.2" y="129.4">B</text>
<text x="6.8" y="177.5">A</text>
<text x="282.2" y="177.5">A</text>
<text x="35.4" y="201.8">5</text>
<text x="90.1" y="201.8">4</text>
<text x="144.9" y="201.8">3</text>
<text x="199.6" y="201.8">2</text>
<text x="254.4" y="201.8">1</text>
</g>
</svg>
